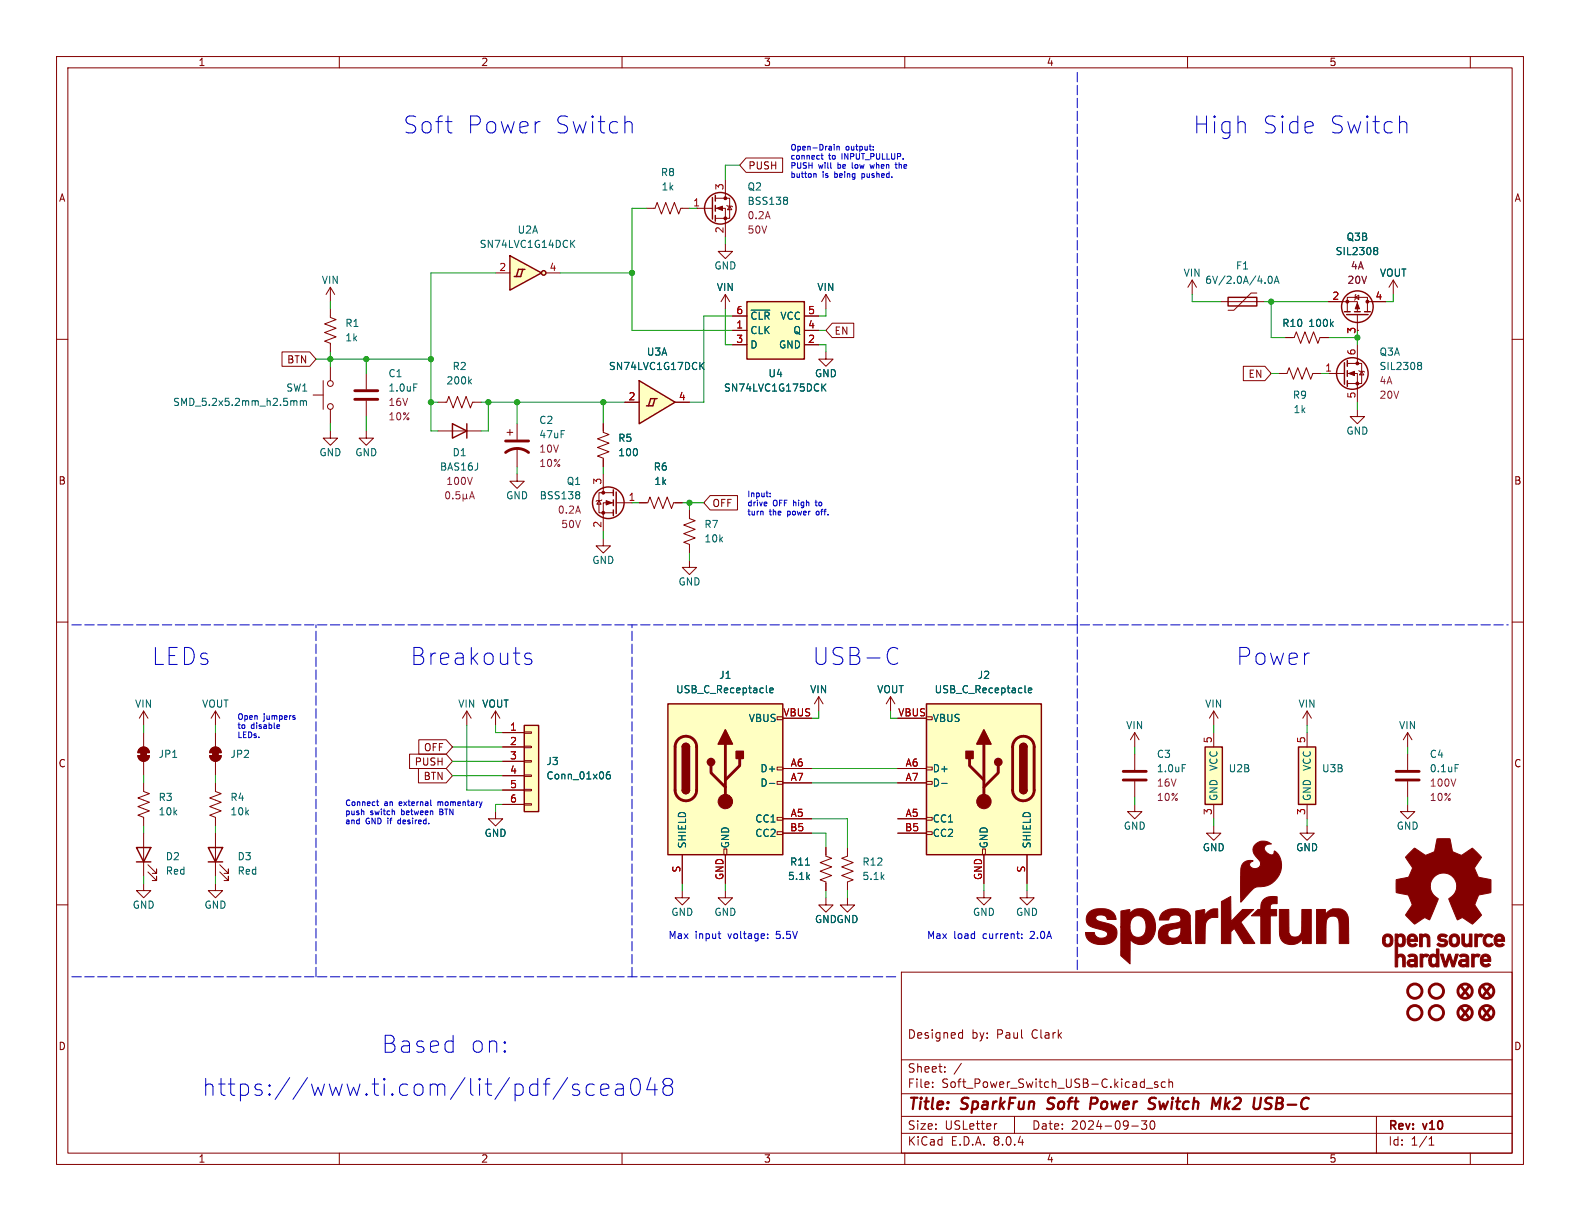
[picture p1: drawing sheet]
<svg xmlns="http://www.w3.org/2000/svg" width="279mm" height="216mm" viewBox="0 0 279 216" stroke-linecap="round" stroke-linejoin="round" font-family="sans-serif">
<g fill="none" stroke="#840000" stroke-width=".18">
<path d="M10 10h259.4v195.9h-259.4zM12 12h255.4v191.9h-255.4zM60 10v2M110 10v2M160 10v2M210 10v2M260 10v2M123.2 36.8h2.8M126.5 36.8h1.8v5.1M126.5 35.1h2.5v3.5h-2.5M128.3 31.8v3.3M128.5 36.3l.2 .1h.7l.1 .2"/>
<path d="M129 36.4l.4 .7h-.7zM10 60h2M267.4 60h2M64.8 66v2.8M64.8 70.9v2.8M77.5 71.1h1.5l.4-1 .7 2 .8-2 .8 2 .7-2 .8 2 .4-1h1.5M226.1 66h1.5l.4-1 .7 2.1 .8-2.1 .8 2.1 .7-2.1 .8 2.1 .4-1.1h1.5M234.9 66h2.8M238.3 66h1.7v5.1M238.3 64.3h2.5v3.5h-2.5M240 72.4v1.3h1.3l-1.3 1.2-1.2-1.2h1.2M240 61v3.3"/>
<path d="M240.3 65.5l.1 .2h.8l.1 .1M240.8 65.7l.4 .6h-.8zM113 88.9h1.6l.3-1 .8 2 .8-2 .7 2 .8-2 .7 2 .4-1h1.5M121.9 99.1v1.2h1.3l-1.3 1.3-1.3-1.3h1.3M121.9 90.2v1.5l1 .4-2 .7 2 .8-2 .8 2 .7-2 .8 1 .4v1.5M10 110h2M267.4 110h2M10 160h2M231.1 146.1v1.2h1.3l-1.3 1.3-1.2-1.3h1.2M267.4 160h2M159.4 171.9h108v32h-108zM159.4 197.4h108"/>
<path d="M159.4 193.4h108M159.4 187.4h108M164.9 192.1v.2M164.9 191.4v.1M167.1 189.4v.2M167.1 188.7v.1M169.8 182.6l.4 .1M170 188l-1.3 1.9M170.2 182.1v1.5M170.2 183.5l-.4 .1M176.3 198.7l-.3 .1M179.4 197.4v3"/>
<path d="M200.1 199.1h1.2M201.9 198.2h.9l-.5 .6 .4 .1v.6l-.2 .2h-.4l-.2-.2M202.7 192.4h1.2M203.6 198.3l.1-.1a.81 .81 0 0 1 .6 .6 .81 .81 0 0 1-.3 .8l-.1 .1a.81 .81 0 0 1-.6-.6 .81 .81 0 0 1 .3-.8zM204.7 191.4l-.3-.1-.3 .2 .1 .2 .5 .2v.3h-.6M206.1 191.4l-.5-.1-.2 .3v.4l.1 .2h.6M206.7 191.4l.2-.1 .4 .1 .1 .9M206.7 190.8v1.5M243.4 197.4v6.5M60 203.9v2M110 203.9v2M159.4 200.4h108"/>
<path d="M160 203.9v2M210 203.9v2M252.7 202.5h.9M252.7 201.4l.4-.4v1.5M260 203.9v2"/>
</g>
<path d="M185.1 196l.3 .1M185.4 194.3l-.1 .2 .1 .4M193.8 194.1h-.8l-.3 2M193.8 195.1l-.9 .1M203.7 194.1l.7 .1M203.9 195.2a.46 .46 0 0 1 .3 .4 .46 .46 0 0 1-.2 .4M215 195.5l.9-1.4-.3 2M216.8 194.1l-.2 2M217.5 194.8l-.9 .7M223.9 195l.6 .2a.49 .49 0 0 1 .3 .5 .49 .49 0 0 1-.4 .4h-.5M225 194.2a.85 .85 0 0 0-1.1 .1" fill="none" stroke="#840000" stroke-width=".4"/>
<g fill="none" stroke="#840000" stroke-width=".25">
<path d="M126 34.9v3.8M126.5 34.5v1.1M126.5 36.3v1M126.5 38.1v1M237.7 64.1v3.8M238.3 63.8v1M238.3 65.5v1M238.3 67.3v1"/>
<circle cx="127.4" cy="36.8" r="2.79"/>
<circle cx="239.1" cy="66" r="2.79"/>
</g>
<g fill="#840000" stroke="#840000" stroke-width=".18">
<path d="M126.7 36.8l1.1-.4v.8z"/>
<path d="M238.5 66l1-.3v.7z"/>
<circle cx="128.3" cy="38.6" r=".25"/>
<circle cx="128.3" cy="35.1" r=".25"/>
<circle cx="240" cy="67.8" r=".25"/>
<circle cx="240" cy="64.3" r=".25"/>
</g>
<path d="M139 34.9l.3 .2-.3 .3 .3 .3v.2l-.3 .2M73.2 67.9h.6M83 67.4l.4 .5M83.4 67l-.5 .5M250.9 64.1h.2l.3 .2-.3 .3M250.9 64.6h.2M251.1 64.6l.3 .3v.2l-.1 .2h-.4" fill="none" stroke="#006464" stroke-width=".18"/>
<g fill="none" stroke="#840000" stroke-width=".51">
<path d="M62.7 70.6h4.1M62.7 69.1h4.1"/>
<circle cx="250.2" cy="175.3" r="1.27"/>
<circle cx="254" cy="179.1" r="1.27"/>
<circle cx="254" cy="175.3" r="1.27"/>
</g>
<path d="M132.1 53.3h10.1v10.2h-10.1z" fill="#ffffc2"/>
<path d="M132.1 53.3h10.1v10.2h-10.1z" fill="none" stroke="#840000" stroke-width=".25"/>
<g fill="none" stroke="#840000" stroke-width=".18">
<path d="M58.4 54.6v1.5l1 .4-2 .8 2 .7-2 .8 2 .8-2 .7 1 .4v1.5M58.4 50.8l-.7 1.3M58.4 50.8v2.5M58.4 50.8l.8 1.3M128.3 52.1l-.8 1.2M128.3 52.1v2.5M128.3 52.1l.7 1.2M129.5 58.4h2.6M129.5 55.9h2.6M142.2 58.4h2.6M142.2 55.9h2.6M129.5 61h2.6"/>
<path d="M142.2 61h2.6M128.3 157.5v1.3h1.2l-1.2 1.2-1.3-1.2h1.3M146 149.9v1.5l1.1 .4-2.1 .7 2.1 .8-2.1 .8 2.1 .7-2.1 .8 1 .4v1.5M149.9 149.9v1.5l-1.1 .4 2.1 .7-2.1 .8 2.1 .8-2.1 .7 2.1 .8-1 .4v1.5M149.9 158.8v1.2h1.2l-1.2 1.3-1.3-1.3h1.3"/>
</g>
<path d="M132.8 54.8h3.3M145.5 68.4l.5 .8M146 67.9l-.7 .7M142.4 153h.8" fill="none" stroke="#006464" stroke-width=".18"/>
<circle cx="250.2" cy="179.1" r="1.27" fill="none" stroke="#840000" stroke-width=".51"/>
<g fill="#ffffc2">
<path d="M114.3 71.8h1.1z"/>
<path d="M115.1 70.5h1.1z"/>
<path d="M113 67.3l6.4 3.8-6.4 3.8z"/>
</g>
<g fill="none" stroke="#840000" stroke-width=".25">
<path d="M113 67.3l6.4 3.8-6.4 3.8zM115.8 70.5l-.4 1.3h-1.1M116.2 70.5h-1.1l-.4 1.3M108.5 86.6v1M108.5 88.4v1M108.5 90.2v1M109 87v3.8"/>
<circle cx="107.6" cy="88.9" r="2.79"/>
</g>
<path d="M110.5 71.1h2.5M119.4 71.1h2.5M105.9 88.5l.4 .7h-.8zM106.4 88.4l-.1 .1h-.8l-.1 .1M106.7 83.8v3.3M108.5 88.9h-1.8v5.1M108.5 87.1h-2.6v3.6h2.6M109 88.9h2.8" fill="none" stroke="#840000" stroke-width=".18"/>
<path d="M123.9 64.6l.6 .7M124.5 64.1l-.7 .7M102.3 86.9l.2 .3-.2 .3 .2 .1v.4l-.2 .2" fill="none" stroke="#006464" stroke-width=".18"/>
<g fill="#840000" stroke="#840000" stroke-width=".18">
<path d="M107.2 88.5l1 .4-1 .4z"/>
<circle cx="106.7" cy="90.7" r=".25"/>
<circle cx="106.7" cy="87.1" r=".25"/>
</g>
<g fill="#ffffc2">
<path d="M90.9 48.9h1.2z"/>
<path d="M91.7 47.6h1.1z"/>
<path d="M90.2 45.2l5.6 3.1-5.6 3z"/>
</g>
<circle cx="96.1" cy="48.3" r=".4" fill="#ffffc2" stroke="#ffffc2" stroke-width=".18"/>
<g fill="none" stroke="#840000" stroke-width=".25">
<path d="M90.2 45.2l5.6 3.1-5.6 3zM92.5 47.6l-.4 1.3h-1.2M92.8 47.6h-1.1l-.4 1.3M237.7 55.1h1.1M238.1 55.6h3.8M239.5 55.1h1M241.3 55.1h1"/>
<circle cx="96.1" cy="48.3" r=".4"/>
<circle cx="240" cy="54.2" r="2.79"/>
</g>
<g fill="none" stroke="#840000" stroke-width=".18">
<path d="M114.3 36.8h1.5l.4-1 .8 2 .7-2 .8 2 .8-2 .7 2 .4-1h1.5M87.6 48.3h2.6M96.5 48.3h2.6M128.3 43.2v1.3h1.2l-1.2 1.2-1.3-1.2h1.3M227.3 59.7h1.6l.3-1 .8 2 .8-2 .7 2 .8-2 .7 2 .4-1h1.5M234.9 53.3h5.1v1.8M238.3 55.1v-2.5h3.5v2.5M239.6 52.6l.7-.4v.8zM239.8 52.1l-.2 .1v.8l-.1 .1M240 55.6v2.8M241.8 53.3h3.3M106.7 74.9v1.6l1 .3-2 .8 2 .8-2 .7 2 .8-2 .7 1 .4v1.6"/>
<path d="M38.1 156.2v1.3h1.3l-1.3 1.3-1.3-1.3h1.3M120.6 157.5v1.3h1.3l-1.3 1.2-1.2-1.2h1.2M146 158.8v1.2h1.3l-1.3 1.3-1.2-1.3h1.2"/>
</g>
<path d="M101.1 43l.5 .8M101.6 42.5l-.7 .7M235.4 57.2l.4 .5M235.8 56.9l-.5 .5M243.1 43.8h.3l.2 .2-.2 .3M243.1 44.3h.3M243.4 44.3l.2 .2v.3l-.2 .2h-.3" fill="none" stroke="#006464" stroke-width=".18"/>
<g fill="#840000" stroke="#840000" stroke-width=".18">
<path d="M240 53.6l.4 1h-.8z"/>
<circle cx="238.3" cy="53.3" r=".25"/>
<circle cx="241.8" cy="53.3" r=".25"/>
</g>
<path d="M92.7 128.3h2.5v15.2h-2.5z" fill="#ffffc2"/>
<g fill="none" stroke="#840000" stroke-width=".18">
<path d="M146 52.1l-.7 1.2M146 52.1v2.5M146 52.1l.8 1.2M210.8 49.5l-.7 1.3M210.8 49.5v2.6M210.8 49.5l.8 1.3M215.9 53.3h7.6M222.2 51.8h-1l-3 3.1h-1M246.4 49.5l-.8 1.3M246.4 49.5v2.6M246.4 49.5l.7 1.3M55.4 69.9h1.7"/>
<path d="M57.1 67.3v5.1M58.4 76.2v1.3h1.3l-1.3 1.2-1.3-1.2h1.3M58.4 64.8v2.5M58.4 72.4v2.5M64.8 76.2v1.3h1.2l-1.2 1.2-1.3-1.2h1.3M77.5 76.2h7.6M89.7 76.5h1M90.2 75.9v1.1M91.4 74.9v2.8M91.4 79.2v3.4M146 62.2v1.3h1.3l-1.3 1.3-1.2-1.3h1.2M91.4 83.8v1.3h1.3l-1.3 1.3-1.2-1.3h1.2"/>
<path d="M106.7 95.3v1.2h1.2l-1.2 1.3-1.3-1.3h1.3M24.4 133.6h2a1.02 1.02 0 0 1-1 1 1.02 1.02 0 0 1-1-1zM24.7 132.4a1.02 1.02 0 0 1 1.1-.2 1.02 1.02 0 0 1 .6 .9h-2zM25.4 138.4v1.6l1 .3-2 .8 2 .8-2 .7 2 .8-2 .7 1 .4v1.6M25.4 125.7v2.6M25.4 129.5v2.6M25.4 134.6v2.6M25.4 125.7l-.8 1.3M25.4 125.7l.8 1.3M37.1 133.6h2a1.02 1.02 0 0 1-1 1 1.02 1.02 0 0 1-1-1zM37.4 132.4a1.02 1.02 0 0 1 1.1-.2 1.02 1.02 0 0 1 .6 .9h-2zM38.1 138.4v1.6l1 .3-2 .8 2 .8-2 .7 2 .8-2 .7 1 .4v1.6"/>
<path d="M38.1 125.7v2.6M38.1 129.5v2.6M38.1 134.6v2.6M38.1 125.7l-.8 1.3M38.1 125.7l.8 1.3M82.5 125.7l-.7 1.3M82.5 125.7v2.6M82.5 125.7l.8 1.3M87.6 125.7l-.7 1.3M87.6 125.7v2.6M87.6 125.7l.8 1.3M88.9 129.5h3.8"/>
<path d="M88.9 132.1h3.8M88.9 134.6h3.8M88.9 137.2h3.8M88.9 139.7h3.8M92.7 139.6h1.3v.2h-1.3zM92.7 137h1.3v.3h-1.3zM92.7 134.5h1.3v.2h-1.3zM92.7 132h1.3v.2h-1.3zM92.7 129.4h1.3v.3h-1.3zM144.8 123.2l-.8 1.3M144.8 123.2v2.5M144.8 123.2l.7 1.3"/>
<path d="M157.5 123.2l-.8 1.3M157.5 123.2v2.5M157.5 123.2l.7 1.3M200.7 133.4v2.7M200.7 138.2v2.8M248.9 129.5l-.7 1.3M248.9 129.5v2.6M248.9 133.4v2.7M248.9 138.2v2.8M248.9 129.5l.8 1.3M25.4 156.2v1.3h1.3l-1.3 1.3-1.3-1.3h1.3M25.4 147.3v7.6"/>
<path d="M26.2 154.2l1.5 1.5v-.8v.8h-.8M26.2 152.9l1.5 1.5v-.7v.7h-.8M38.1 147.3v7.6M38.9 154.2l1.5 1.5v-.8v.8h-.8M38.9 152.9l1.5 1.5v-.7v.7h-.8M87.6 143.5v1.3h1.3l-1.3 1.3-1.2-1.3h1.2M88.9 142.2h3.8M92.7 142.1h1.3v.3h-1.3zM200.7 142.2v1.3h1.2l-1.2 1.3-1.3-1.3h1.3M214.6 146.1v1.2h1.3l-1.3 1.3-1.2-1.3h1.2M248.9 142.2v1.3h1.3l-1.3 1.3-1.3-1.3h1.3"/>
<circle cx="58.4" cy="71.9" r=".51"/>
<circle cx="58.4" cy="67.8" r=".51"/>
</g>
<path d="M217.2 52.6h5v1.5h-5zM80 74.9l2.5 1.3-2.5 1.3zM82.5 74.9v2.6M92.7 128.3h2.5v15.2h-2.5zM24.1 149.9h2.6l-1.3 2.5zM24.1 152.4h2.6M36.8 149.9h2.6l-1.3 2.5zM36.8 152.4h2.6" fill="none" stroke="#840000" stroke-width=".25"/>
<path d="M224.4 49l.1-.2a.68 .68 0 0 1 .5 .7 .68 .68 0 0 1-.5 .6l-.1-.1-.2-.4zM225.3 50.1l.5-1.3 .4 1.3M225.5 49.7h.6M52 70.9h.4l.1 .8M53.1 71l.4-.1 .2 .1M53.1 70.9v.8M53.7 71l.1-.1h.3l.1 .8M53.7 71v.7M107.8 136.5h-.3a.86 .86 0 0 0 0 1.2l.4-.1v-.4l-.2-.2h-.4l-.1 .2M209.1 135.2h.6M257.3 135.2h.6" fill="none" stroke="#006464" stroke-width=".18"/>
<path d="M89.4 78h4.1M89.4 80a3.3 3.3 0 0 1 4.1 0M198.6 137.9h4.1M198.6 136.4h4.1M246.9 137.9h4.1M246.9 136.4h4.1" fill="none" stroke="#840000" stroke-width=".51"/>
<path d="M79 87l.1-.1a.68 .68 0 0 1 .4 .7 .68 .68 0 0 1-.4 .6 .84 .84 0 0 1-.1-1.2zM80.1 88.1v.1M81.3 86.9h-.6l-.1 .6 .2-.1 .4 .1 .1 .2v.4l-.2 .1-.5-.1M81.9 88l.2 .2h.2l.2-.2M81.9 87.4v1.2M82.5 88l.2 .2M82.5 87.4v.6M83 88.2l.5-1.3 .4 1.3M83.2 87.8h.6" fill="none" stroke="#840084" stroke-width=".18"/>
<g fill="#840000" stroke="#840000" stroke-width=".18">
<path d="M24.9 132.8h1v1.1h-1z"/>
<path d="M24.4 133.6h2a1.02 1.02 0 0 1-1 1 1.02 1.02 0 0 1-1-1z"/>
<path d="M24.7 132.4a1.02 1.02 0 0 1 1.1-.2 1.02 1.02 0 0 1 .6 .9h-2z"/>
<path d="M37.6 132.8h1v1.1h-1z"/>
<path d="M37.1 133.6h2a1.02 1.02 0 0 1-1 1 1.02 1.02 0 0 1-1-1z"/>
<path d="M37.4 132.4a1.02 1.02 0 0 1 1.1-.2 1.02 1.02 0 0 1 .6 .9h-2z"/>
<path d="M260.8 165.2h.4v.2l.5-.3 .4 .1 .2 .1-.1 .2a.27 .27 0 0 1-.5 .1l-.4 .2-.1 1.6h-.4z"/>
<path d="M260.2 168.7h.5v.3a.69 .69 0 0 1 1-.1 .66 .66 0 0 1-.8 .3l-.2 .4v1.4h-.5z"/>
<path d="M251.1 168.7h.5v.2a.78 .78 0 0 1 1.1 0l-.4 .4a.53 .53 0 0 0-.6 0 .53 .53 0 0 0-.1 .7v1h-.5z"/>
<path d="M258.5 165.2h.5v.9a.52 .52 0 0 0 .1 .7 .52 .52 0 0 0 .7 0v-1.6h.5v2.2h-.5v-.2l-.3 .2a.79 .79 0 0 1-1-.5z"/>
<path d="M251 165.2h.5v.2a.84 .84 0 0 1 1-.1 .84 .84 0 0 1 .4 1v1.1h-.5v-1.1a.48 .48 0 0 0-.4-.7 .48 .48 0 0 0-.5 .7v1.1h-.5z"/>
<path d="M262.1 168.9a.98 .98 0 0 1 1.2 0 .98 .98 0 0 1 .3 1.1h-1.4a.58 .58 0 0 0 .4 .6 .58 .58 0 0 0 .7-.2l.3 .2a1.05 1.05 0 0 1-1.3 .3 1.05 1.05 0 0 1-.5-1.3h1.4a.47 .47 0 0 0-.5-.5 .47 .47 0 0 0-.5 .5h-.4z"/>
<path d="M249.1 165.4a.92 .92 0 0 1 1-.2 .92 .92 0 0 1 .6 .9v.4h-1.4a.65 .65 0 0 0 .4 .5 .65 .65 0 0 0 .7-.2l.2 .3a1.05 1.05 0 0 1-1.3 .2 1.05 1.05 0 0 1-.5-1.2h1.4a.47 .47 0 0 0-.5-.5 .47 .47 0 0 0-.4 .5h-.5z"/>
<path d="M254 167.8h.5v3.2h-.5v-.2a.84 .84 0 0 1-1 0 .84 .84 0 0 1-.3-1h.4a.48 .48 0 0 0 .5 .7 .48 .48 0 0 0 .4-.7 .48 .48 0 0 0-.4-.7 .48 .48 0 0 0-.5 .7h-.4a.83 .83 0 0 1 .3-1 .83 .83 0 0 1 1 .1z"/>
<path d="M256.6 165.3a.98 .98 0 0 1 1.2 0 .98 .98 0 0 1 .3 1.2 .92 .92 0 0 1-.9 .9 .92 .92 0 0 1-.9-1h.4a.49 .49 0 0 0 .6 .6 .49 .49 0 0 0 .4-.7 .49 .49 0 0 0-.5-.7 .49 .49 0 0 0-.5 .6v.2h-.4v-.7z"/>
<path d="M262.6 165.4a1.05 1.05 0 0 1 1.5 .1l-.3 .3a.63 .63 0 0 0-.9-.1 .63 .63 0 0 0-.1 .9 .57 .57 0 0 0 1 .1l.2 .3a1.04 1.04 0 0 1-1.3 .2 1.04 1.04 0 0 1-.4-1.3z"/>
<path d="M264.6 165.3a.99 .99 0 0 1 1.1 0 .99 .99 0 0 1 .4 1.2h-1.4a.64 .64 0 0 0 1 .3l.1 .1a.27 .27 0 0 1 .1 .3 .27 .27 0 0 1-.3 .2 1.03 1.03 0 0 1-1.1-.2 1.03 1.03 0 0 1-.3-1.1h1.4a.47 .47 0 0 0-.5-.5 .47 .47 0 0 0-.4 .5h-.5z"/>
<path d="M244.7 165.4a.97 .97 0 0 1 1.2-.1 .97 .97 0 0 1 .4 1.1 .94 .94 0 0 1-1 1 .94 .94 0 0 1-.8-1.1h.4a.5 .5 0 0 0 .5 .7 .5 .5 0 0 0 .5-.7 .49 .49 0 0 0-.5-.7 .49 .49 0 0 0-.5 .7h-.4v-.5z"/>
<path d="M254.4 165.3l.3-.1h.6l.7 .2-.3 .4-.2-.1a.52 .52 0 0 0-.8 .1l.1 .2a1.01 1.01 0 0 1 1.2 .7 1.03 1.03 0 0 1-1.6 .5l-.3-.2 .3-.3a.69 .69 0 0 0 1.1 0l-.3-.2a.73 .73 0 0 1-.8-.3 .73 .73 0 0 1 0-.9z"/>
<path d="M258.1 169a.97 .97 0 0 1 1.2-.3 .97 .97 0 0 1 .4 1.3v1h-.4v-.2a.81 .81 0 0 1-1.4-.5h.5a.48 .48 0 0 0 .5 .3 .48 .48 0 0 0 .4-.6h-.7l-.2 .3h-.5a.78 .78 0 0 1 1-.7h.4a.48 .48 0 0 0-.3-.5 .48 .48 0 0 0-.6 .2z"/>
<path d="M249 169a.99 .99 0 0 1 1.2-.2 .99 .99 0 0 1 .4 1.2v1h-.4v-.2l-.3 .2a.78 .78 0 0 1-1.1-.8h.5a.47 .47 0 0 0 .5 .3 .47 .47 0 0 0 .4-.5 .76 .76 0 0 0-.9 .2h-.5a.77 .77 0 0 1 1-.6h.4a.48 .48 0 0 0-.3-.5 .48 .48 0 0 0-.6 .2z"/>
<path d="M254.7 168.7h.5l.4 1.5 .4-1a.37 .37 0 0 1 .1-.4 .37 .37 0 0 1 .4-.1l.5 1.5 .4-1.5h.5l-.7 2.3h-.4l-.5-1.6-.3 1.1a.39 .39 0 0 1-.2 .4 .39 .39 0 0 1-.4 .1z"/>
<path d="M246.7 165.2h.5v.2a.81 .81 0 0 1 .9-.2 .81 .81 0 0 1 .4 1v.1a.82 .82 0 0 1-.3 1 .82 .82 0 0 1-1-.1v1.7a.81 .81 0 0 1 1-.1 .81 .81 0 0 1 .3 1v1.2h-.4l-.1-1.2a.47 .47 0 0 0-.4-.7 .47 .47 0 0 0-.4 .7v1.2h-.5v-4.7h.5a.47 .47 0 0 0 .3 .7 .47 .47 0 0 0 .5-.6 .49 .49 0 0 0-.1-.7 .49 .49 0 0 0-.7 .1v.5h-.5z"/>
<path d="M249.7 150.4l.5-.4 1.5 1a.58 .58 0 0 0 .9 0l.7-.3a.61 .61 0 0 0 .5-.8l.3-1.6h2.2h.1l.4 1.8a.58 .58 0 0 0 .6 .7l.7 .3a.58 .58 0 0 0 .9-.2l1.4-.9 1.6 1.6-1.2 1.9 .6 1.6 2.3 .5v1.8a.36 .36 0 0 1-.1 .4 .36 .36 0 0 1-.4 .1l-1.7 .4-.5 1.2a.62 .62 0 0 0 .1 1l.9 1.3-1.6 1.6-1.6-1a.52 .52 0 0 0-.8 .1l-.2 .1a.35 .35 0 0 1-.3-.4l-1.3-3.3a2.36 2.36 0 0 0 1.3-3 2.36 2.36 0 0 0-3-1.4 2.36 2.36 0 0 0-1.4 3l.3 .7 .6 .5a.38 .38 0 0 1 .3 .2 .38 .38 0 0 1-.1 .5l-1.4 3.2-.9-.3-1.7 1.1-1.5-1.4a.3 .3 0 0 1-.2-.3 .3 .3 0 0 1 .3-.3l.9-1.4-.5-1.3a.6 .6 0 0 0-.7-.6l-1.6-.3v-2.2l2.1-.5 .6-1.2a.48 .48 0 0 0 0-.7l-1.1-1.6z"/>
<path d="M223.4 159.1a2.63 2.63 0 0 1 2.4-.5v1.2h-.4a.61 .61 0 0 0-.6 .1 .61 .61 0 0 0-.2 .6v.3h1.1v1.1h-1.1v4.9h-1.6v-4.9h-1.7l1.1-1.1h.5l.1-1.1z"/>
<path d="M216 159.4l1.6-.9 .1 4.4 2-2.1h2l-2.3 2.2 2.5 3.8h-2l-1.6-2.6-.6 .6v2h-1.7z"/>
<path d="M211.5 161.1l1.5-.3v1.1a2.13 2.13 0 0 1 2.3-1.2l.1 1.5h-.6a1.6 1.6 0 0 0-1.7 2v2.6h-1.7z"/>
<path d="M226.2 160.8h1.7v4.1a1.18 1.18 0 0 0 1.5 .8 1.18 1.18 0 0 0 .8-1.5v-3.4h1.7v6h-1.6v-.8a2.34 2.34 0 0 1-3.7 .2l-.3-1z"/>
<path d="M232.8 160.8h1.6v.9a2.42 2.42 0 0 1 2.6-1 2.32 2.32 0 0 1 1.5 2.7v3.4h-1.7v-3.1a1.42 1.42 0 0 0-.7-1.7 1.22 1.22 0 0 0-1.6 1.4v3.4h-1.7z"/>
<path d="M198.2 161.1l1.5-.3 .1 .8a2.5 2.5 0 0 1 2.6-.8 2.5 2.5 0 0 1 1.8 2 3.1 3.1 0 0 1-2.3 4.2 2.38 2.38 0 0 1-2-.9l-.1 4.3-1.6-1.4v-5.1h1.6a1.53 1.53 0 0 0 1.9 1.8 2.11 2.11 0 0 0 .8-2.7 1.39 1.39 0 0 0-1.6-1.1 1.39 1.39 0 0 0-1.1 1.7v.3h-1.6z"/>
<path d="M192.4 161.5a3.7 3.7 0 0 1 4.4-.2l.5 .7 .1 .6h-1.6a1.16 1.16 0 0 0-1.7-.7 .55 .55 0 0 0-.3 .6 .55 .55 0 0 0 .6 .4l.9 .2a2.36 2.36 0 0 1 2.2 1.5 2.05 2.05 0 0 1-2.2 2.4 3.4 3.4 0 0 1-3.1-1.1l-.2-1h1.5a1.25 1.25 0 0 0 1.1 1 1.25 1.25 0 0 0 1.3-.7 .74 .74 0 0 0-.8-.7l-.5-.1a3.1 3.1 0 0 1-2.4-1.2l-.1-1z"/>
<path d="M205.6 161.3a4.1 4.1 0 0 1 4.4-.1l.5 .7 .1 4.1 .1 .8h-1.7l-.1-.5a2.79 2.79 0 0 1-3.8-.1l-.2-.5-.1-.6h1.7a.98 .98 0 0 0 1.5 .7 1.57 1.57 0 0 0 .8-1.8l-.6 .1a1.89 1.89 0 0 0-1.6 .7l-.1 .3h-1.7a1.79 1.79 0 0 1 2-1.7l.5-.1a1.43 1.43 0 0 0 1.5-.6 .79 .79 0 0 0-1-.9 .96 .96 0 0 0-1.1 .9h-1.7l.2-.8z"/>
<path d="M222 149.3a2.13 2.13 0 0 1 2.8-.1 .91 .91 0 0 0-1.2 1 1.28 1.28 0 0 0 1.6 .8l.1-.5a.78 .78 0 0 1 .7 .6 3.9 3.9 0 0 1-.1 4 3.9 3.9 0 0 1-3.7 1.7 8.1 8.1 0 0 0-2.5 2.4l-.3 .3v-4.2a4.1 4.1 0 0 1 .5-2.7 1.84 1.84 0 0 1 1.7-.4 .68 .68 0 0 0-.6 .8 .68 .68 0 0 0 .7 .6 .93 .93 0 0 0 1.1-.5 .93 .93 0 0 0-.3-1.2 1.79 1.79 0 0 1-.5-2.6z"/>
</g>
<path d="M229.6 132.1h3.1v10.1h-3.1z" fill="#ffffc2"/>
<path d="M229.6 132.1h3.1v10.1h-3.1z" fill="none" stroke="#840000" stroke-width=".25"/>
<path d="M231.1 125.7v2.6M231.1 129.5v2.6M231.1 125.7l-.7 1.3M231.1 125.7l.8 1.3M174 157.5v1.3h1.3l-1.3 1.2-1.3-1.2h1.3M181.6 157.5v1.3h1.3l-1.3 1.2-1.3-1.2h1.3M231.1 142.2v2.6" fill="none" stroke="#840000" stroke-width=".18"/>
<path d="M213.1 132.1h3.1v10.1h-3.1z" fill="#ffffc2"/>
<path d="M213.1 132.1h3.1v10.1h-3.1z" fill="none" stroke="#840000" stroke-width=".25"/>
<path d="M214.6 129.5v2.6M214.6 142.2v2.6" fill="none" stroke="#840000" stroke-width=".18"/>
<path d="M118.1 124.5h20.3v26.6h-20.3z" fill="#ffffc2"/>
<g fill="none" stroke="#840000" stroke-width=".18">
<path d="M137.4 138.2h1v.5h-1zM137.4 135.6h1v.5h-1zM137.4 126.7h1v.6h-1zM138.4 135.9h5.1M138.4 138.4h5.1M138.4 127h5.1M200.7 129.5l-.8 1.3M200.7 129.5v2.6M200.7 129.5l.7 1.3M214.6 125.7l-.7 1.3M214.6 125.7v2.6M214.6 125.7l.8 1.3"/>
<path d="M120.6 151.1v5.1M128 150.1h.5v1h-.5zM128.3 151.1v5.1M137.4 147.1h1v.5h-1zM137.4 144.5h1v.5h-1zM138.4 144.8h5.1M138.4 147.3h5.1"/>
</g>
<path d="M118.1 124.5h20.3v26.6h-20.3zM120.6 139.7a.64 .64 0 0 0 .7 .6 .64 .64 0 0 0 .6-.6M120.6 132.1a.64 .64 0 0 1 .7-.7 .64 .64 0 0 1 .6 .7" fill="none" stroke="#840000" stroke-width=".25"/>
<path d="M119.9 130.7a1.9 1.9 0 0 1 2.1-.4 1.9 1.9 0 0 1 1.2 1.8v7.6a1.91 1.91 0 0 1-1.9 1.9 1.91 1.91 0 0 1-1.9-1.9v-7.8l.2-.6zM125.7 135.4v1.3l2.6 2.5M128.3 131.6v10.1M130.8 134.1v1.3l-2.5 2.5" fill="none" stroke="#840000" stroke-width=".51"/>
<g fill="#840000" stroke="#840000" stroke-width=".25">
<path d="M120.6 139.7h1.3a.64 .64 0 0 1-.6 .6 .64 .64 0 0 1-.7-.6z"/>
<path d="M120.6 132.1h1.3v7.6h-1.3z"/>
<path d="M120.8 131.6a.64 .64 0 0 1 .7-.1 .64 .64 0 0 1 .4 .6h-1.3z"/>
<path d="M128.3 129l1.2 2.6h-2.5z"/>
<path d="M130.2 132.8h1.2v1.3h-1.2z"/>
<circle cx="125.7" cy="134.7" r=".63"/>
</g>
<circle cx="128.3" cy="141.7" r="1.27" fill="#840000" stroke="#840000" stroke-width=".18"/>
<path d="M136 138.5h1M136.1 122.1l.6-.1v-.3h-.4l-.2 .1 .1 .6h.5" fill="none" stroke="#006464" stroke-width=".18"/>
<path d="M163.8 124.5h20.3v26.6h-20.3z" fill="#ffffc2"/>
<g fill="none" stroke="#840000" stroke-width=".18">
<path d="M131.9 27.9h6.5v2.6h-6.5l-1.1-1.3zM129.5 58.4h2.6M129.5 55.9h2.6M142.2 58.4h2.6M142.2 55.9h2.6M147.2 57.1h3.8v2.6h-3.8l-1.2-1.3zM227.3 59.7h1.3M233.7 59.7h1.2M234.9 53.3h2.6M242.6 53.3h2.5M49.9 62.2h4.9l1.1 1.3-1.1 1.3h-4.9zM106.7 74.9v1.3"/>
<path d="M110.5 71.1h2.5M119.4 71.1h2.5M129.5 61h2.6M142.2 61h2.6M219.9 64.8h3.8l1.1 1.2-1.1 1.3h-3.8zM106.7 81.3v1.3M113 88.9h1.3M119.4 88.9h1.2M125.6 87.6h4.8v2.6h-4.8l-1.1-1.3zM72.4 133.3h6.5l1.1 1.3-1.1 1.3h-6.5zM74 135.9h4.9l1.1 1.3-1.1 1.2h-4.9zM74.1 130.8h4.8l1.1 1.3-1.1 1.3h-4.8z"/>
<path d="M88.9 129.5h3.8M88.9 132.1h3.8M88.9 134.6h3.8M88.9 137.2h3.8M88.9 139.7h3.8M138.4 135.9h5.1M138.4 138.4h5.1M138.4 127h5.1M158.7 135.9h5.1M158.7 138.4h5.1M158.7 127h5.1M163.8 138.2h1v.5h-1z"/>
<path d="M163.8 135.6h1v.5h-1zM163.8 126.7h1v.6h-1zM88.9 142.2h3.8M120.6 151.1v5.1M128.3 151.1v5.1M138.4 144.8h5.1M138.4 147.3h5.1M146 149.9v1.2M146 156.2v1.3M158.7 144.8h5.1M158.7 147.3h5.1M163.8 147.1h1v.5h-1z"/>
<path d="M163.8 144.5h1v.5h-1zM173.7 150.1h.5v1h-.5zM174 151.1v5.1M181.6 151.1v5.1"/>
</g>
<path d="M163.8 124.5h20.3v26.6h-20.3zM180.3 139.7a.64 .64 0 0 0 .7 .6 .64 .64 0 0 0 .6-.6M180.3 132.1a.64 .64 0 0 1 .7-.7 .64 .64 0 0 1 .6 .7" fill="none" stroke="#840000" stroke-width=".25"/>
<path d="M171.4 134.1v1.3l2.6 2.5M174 131.6v10.1M176.5 135.4v1.3l-2.5 2.5M179.6 130.7a1.9 1.9 0 0 1 2.1-.4 1.9 1.9 0 0 1 1.2 1.8v7.6a1.91 1.91 0 0 1-1.9 1.9 1.91 1.91 0 0 1-1.9-1.9v-7.8l.1-.6z" fill="none" stroke="#840000" stroke-width=".51"/>
<g fill="#840000" stroke="#840000" stroke-width=".25">
<path d="M180.3 139.7h1.3a.64 .64 0 0 1-.6 .6 .64 .64 0 0 1-.7-.6z"/>
<path d="M180.3 132.1h1.3v7.6h-1.3z"/>
<path d="M180.5 131.6a.64 .64 0 0 1 .7-.1 .64 .64 0 0 1 .4 .6h-1.3z"/>
<path d="M174 129l1.3 2.6h-2.6z"/>
<path d="M170.8 132.8h1.3v1.3h-1.3z"/>
<circle cx="176.5" cy="134.7" r=".63"/>
</g>
<circle cx="174" cy="141.7" r="1.27" fill="#840000" stroke="#840000" stroke-width=".18"/>
<g fill="none" stroke="#006464" stroke-width=".18">
<path d="M132.8 54.8h3.3M235.4 57.2l.4 .5M235.8 56.9l-.5 .5M243.1 43.8h.3l.2 .2-.2 .3M243.1 44.3h.3M243.4 44.3l.2 .2v.3l-.2 .2h-.3M123.9 64.6l.6 .7M124.5 64.1l-.7 .7M145.5 68.4l.5 .8M146 67.9l-.7 .7M107.8 136.5h-.3a.86 .86 0 0 0 0 1.2l.4-.1v-.4l-.2-.2h-.4l-.1 .2M136 138.5h1"/>
<path d="M136.1 122.1l.6-.1v-.3h-.4l-.2 .1 .1 .6h.5M166.5 138.5h1M181.9 122.1l.6-.1-.1-.3h-.4l-.1 .1v.6h.5M142.4 153h.8"/>
</g>
<g fill="none" stroke="#0000c2" stroke-width=".18">
<path d="M78.8 21.5h1.1M79.6 23.5h.3M110.9 21.5l.7 .1 .2 .3v1.6M143.9 30.8h.4v.6M145.2 27.5h.4M145.3 27.1v.9l.3 .1M147.5 25.5v.1M147.5 25.9v.6M148 25.9v.6M148 26l.4-.1v.6M150.7 28.8l.1 .9M152.4 30.7v1"/>
<path d="M152.4 31.3l.1 .1M152.5 30.7l-.1 .1M153.8 29.1l.2 .7 .2-.5M154.4 26.4v.1M154.4 25.9v.1M158.3 29.1h.4M158.4 28.8v.8l.3 .2M247.9 21.5l.7 .1 .2 .3v1.6M134.8 90.4l.1 .1v.6M135.5 88.8l.1 .2-.5 .1M135.6 89.4h-.1M136.2 87.7v.1"/>
<path d="M136.2 87.2v.1M144.1 88.8h.4M144.4 90.5v.5M93.9 115.6l-.7-.1-.3 .1-.1 .3 .1 .4 1 .3 .2 .3-.2 .4-.3 .2h-.5l-.3-.2M157.5 114.6a1.05 1.05 0 0 1 1.3 .2M158.8 117.2a1.05 1.05 0 0 1-1.3 .1M49.1 128.2h.3v.2l-.4 .1M49.4 128.8h-.3M51.9 126.9h.3v.2l-.3 .1M51.9 126.5l.3 .1M66.6 141.8h.4M66.7 141.4v.9l.3 .1"/>
<path d="M69.7 143.4l.1 .7M70.4 145.1v.5M76.2 142.3l.1 .1M77.4 141.8v.6M77.5 141.8l-.1 .1M77.8 143.1v1h.4M77.8 143.5h.3M127 165.1h.5M127.2 165.9l.3 .1M135.7 165.8v.2M135.7 165.2v.1M180.7 165.8v.2"/>
<path d="M180.7 165.2v.1M100.4 190.5l-2.6 3.9M102.4 191.8l-.7-.1-.3 .1-.2 .3 .2 .4 1 .3 .1 .3-.1 .4-.3 .2h-.6l-.3-.2M105.1 191.8l-.3-.1h-.6l-.3 .1-.2 .5v.8l.2 .4 .3 .2h.6l.3-.2M106.2 192.7l1.5-.3-.2-.6-.3-.1h-.5l-.3 .1-.2 .3v1.2l.2 .2 .3 .2h.5l.3-.2M108.9 191.8l.3-.1h.6l.3 .1 .1 .3v1.6M110.2 192.4l-.3 .1h-.7a.59 .59 0 0 0-.4 .6 .59 .59 0 0 0 .4 .6h.7l.3-.2M111.9 190.8a.71 .71 0 0 1 1.2 .5 1.76 1.76 0 0 1-.6 2.4 .77 .77 0 0 1-.8-.6 2.34 2.34 0 0 1 .2-2.3zM115.1 190.5l-.7 2.2h1.8M115.8 191.7v2M117.8 192l-.4 .3-.2 .2v.6l.2 .3 .4 .3h.6l.3-.2 .2-.4v-.6l-.2-.4-.3-.1M117.8 192a.65 .65 0 0 1-.6-.7 .65 .65 0 0 1 .6-.6h.6a.65 .65 0 0 1 .6 .6 .65 .65 0 0 1-.6 .7"/>
<path d="M117.8 192h.6"/>
</g>
<path d="M12.7 110.5h254M190.5 110.5v-97.8M12.7 172.7h146M55.9 172.7v-62.2M111.8 172.7v-62.2M190.5 171.5v-61" fill="none" stroke="#0000c2" stroke-width=".18" stroke-dasharray="1.7 .6"/>
<g fill="none" stroke="#009600" stroke-width=".18">
<path d="M114.3 36.8h-2.5v21.6h17.7M121.9 36.8h1.3M130.8 29.2h-2.5v2.6M58.4 53.3v1.3M87.6 48.3h-11.4v27.9h1.3M99.1 48.3h12.7M128.3 41.9v1.3M128.3 54.6v6.4h1.2M129.5 55.9h-5v15.2h-2.6M144.8 58.4h1.2M146 54.6v1.3h-1.2M210.8 52.1v1.2h5.1"/>
<path d="M223.5 53.3h11.4M224.8 53.3v6.4h2.5M234.9 59.7h5.1M240 58.4v2.6M246.4 52.1v1.2h-1.3M55.9 63.5h20.3M58.4 62.2v2.6M58.4 74.9v1.3M64.8 63.5v2.5M64.8 73.7v2.5M76.2 71.1h1.3M85.1 71.1h25.4"/>
<path d="M86.4 71.1v5.1h-1.3M91.4 71.1v3.8M106.7 71.1v3.8M144.8 61h1.2v1.2M224.8 66h1.3M233.7 66h1.2M240 71.1v1.3M91.4 82.6v1.2M106.7 82.6v1.2M106.7 94v1.3M111.8 88.9h1.2M120.6 88.9h3.9"/>
<path d="M121.9 88.9v1.3M121.9 97.8v1.3M25.4 128.3v1.2M25.4 137.2v1.2M38.1 128.3v1.2M38.1 137.2v1.2M80 134.6h8.9M80 132.1h8.9M80 137.2h8.9M82.5 128.3v11.4h6.4M87.6 128.3v1.2h1.3M143.5 135.9h15.2"/>
<path d="M143.5 138.4h15.2M144.8 125.7v1.3h-1.3M157.5 125.7v1.3h1.2M200.7 132.1v1.3M214.6 128.3v1.2M231.1 128.3v1.2M248.9 132.1v1.3M25.4 146.1v1.2M25.4 154.9v1.3M38.1 146.1v1.2M38.1 154.9v1.3M88.9 142.2h-1.3v1.3"/>
<path d="M120.6 156.2v1.3M128.3 156.2v1.3M143.5 147.3h2.5v2.6M143.5 144.8h6.4v5.1M146 157.5v1.3M149.9 157.5v1.3M174 156.2v1.3M181.6 156.2v1.3M200.7 141v1.2M214.6 144.8v1.3M231.1 144.8v1.3M248.9 141v1.2"/>
</g>
<g fill="#009600" stroke="#009600" stroke-width=".18">
<circle cx="58.4" cy="63.5" r=".46"/>
<circle cx="86.4" cy="71.1" r=".46"/>
<circle cx="64.8" cy="63.5" r=".46"/>
<circle cx="76.2" cy="63.5" r=".46"/>
<circle cx="106.7" cy="71.1" r=".46"/>
<circle cx="111.8" cy="48.3" r=".46"/>
<circle cx="240" cy="59.7" r=".46"/>
<circle cx="224.8" cy="53.3" r=".46"/>
<circle cx="121.9" cy="88.9" r=".46"/>
<circle cx="76.2" cy="71.1" r=".46"/>
<circle cx="91.4" cy="71.1" r=".46"/>
</g>
<g font-size="4.2" fill="#0000c2">
<text x="71.1" y="23.9">Soft</text>
<text x="82.3" y="23.9">Power</text>
<text x="97.7" y="23.9">Switch</text>
<text x="210.8" y="23.9">High</text>
<text x="223" y="23.9">Side</text>
<text x="234.7" y="23.9">Switch</text>
<text x="26.7" y="117.9">LEDs</text>
<text x="72.4" y="117.9">Breakouts</text>
<text x="143.5" y="117.9">USB-C</text>
<text x="218.4" y="117.9">Power</text>
<text x="67.3" y="186.4">Based</text>
<text x="82.9" y="186.4">on:</text>
<text x="35.6" y="194.1">https://www.ti.com/lit/pdf/scea048</text>
</g>
<g font-size="3.5" fill="#840000">
<text x="257.6" y="177">x x</text>
<text x="257.6" y="180.8">x x</text>
</g>
<g font-size="2.8" fill="#840000">
<text x="160.4" y="196.8">Title:</text>
<text x="170.1" y="196.8">SparkFun</text>
<text x="186.1" y="196.8">Soft</text>
<text x="194.4" y="196.8">Power</text>
<text x="205.6" y="196.8">Switch</text>
<text x="217.5" y="196.8">Mk2</text>
<text x="225.7" y="196.8">USB-C</text>
</g>
<g font-size="2.1" fill="#840000">
<text x="160.4" y="183.9">Designed</text>
<text x="171.8" y="183.9">by:</text>
<text x="176.3" y="183.9">Paul</text>
<text x="182.6" y="183.9">Clark</text>
<text x="160.4" y="189.9">Sheet:</text>
<text x="160.4" y="192.6">File:</text>
<text x="166.5" y="192.6">Soft_Power_Switch_USB-C.kicad_sch</text>
<text x="160.4" y="202.8">KiCad</text>
<text x="160.4" y="200">Size:</text>
<text x="167.1" y="200">USLetter</text>
<text x="168.1" y="202.8">E.D.A.</text>
<text x="175.7" y="202.8">8.0.4</text>
<text x="182.4" y="200">Date:</text>
<text x="189.4" y="200">2024-09-30</text>
<text x="245.4" y="200.2">Rev:</text>
<text x="245.4" y="202.8">Id:</text>
<text x="249.5" y="202.8">1/1</text>
<text x="251.8" y="200.2">v10</text>
</g>
<g font-size="1.8" fill="#840000">
<text x="35" y="11.9">1</text>
<text x="85" y="11.9">2</text>
<text x="135" y="11.9">3</text>
<text x="185" y="11.9">4</text>
<text x="235" y="11.9">5</text>
<text x="10.3" y="35.9">A</text>
<text x="132.2" y="30.2">PUSH</text>
<text x="267.7" y="35.9">A</text>
<text x="147.5" y="59.4">EN</text>
<text x="50.7" y="64.5">BTN</text>
<text x="220.7" y="67">EN</text>
<text x="10.3" y="85.9">B</text>
<text x="125.9" y="89.9">OFF</text>
<text x="267.7" y="85.9">B</text>
<text x="10.3" y="135.9">C</text>
<text x="73.2" y="135.6">PUSH</text>
<text x="74.9" y="133">OFF</text>
<text x="267.7" y="135.9">C</text>
<text x="74.8" y="138.1">BTN</text>
<text x="10.3" y="185.9">D</text>
<text x="267.7" y="185.9">D</text>
<text x="35" y="205.8">1</text>
<text x="85" y="205.8">2</text>
<text x="135" y="205.8">3</text>
<text x="185" y="205.8">4</text>
<text x="235" y="205.8">5</text>
</g>
<g font-size="1.8" fill="#006464">
<text x="116.8" y="31.3">R8</text>
<text x="116.9" y="33.9">1k</text>
<text x="132.1" y="33.9">Q2</text>
<text x="91.4" y="41.5">U2A</text>
<text x="132.1" y="36.4">BSS138</text>
<text x="84.7" y="44">SN74LVC1G14DCK</text>
<text x="126.2" y="47.9">GND</text>
<text x="218.5" y="47.9">F1</text>
<text x="236.1" y="45.3">SIL2308</text>
<text x="238" y="42.8">Q3B</text>
<text x="56.8" y="50.4">VIN</text>
<text x="126.7" y="51.7">VIN</text>
<text x="144.4" y="51.7">VIN</text>
<text x="209.2" y="49.1">VIN</text>
<text x="213" y="50.4">6V/2.0A/4.0A</text>
<text x="243.9" y="49.1">VOUT</text>
<text x="61" y="58">R1</text>
<text x="132.6" y="59.3">CLK</text>
<text x="132.6" y="56.7">~{CLR}VCC</text>
<text x="140.2" y="59.3">Q</text>
<text x="226.7" y="58">R10</text>
<text x="231.2" y="58">100k</text>
<text x="61" y="60.6">1k</text>
<text x="79.9" y="65.6">R2</text>
<text x="107.6" y="65.6">SN74LVC1G17DCK</text>
<text x="114.3" y="63.1">U3A</text>
<text x="132.6" y="61.8">D</text>
<text x="137.7" y="61.8">GND</text>
<text x="243.8" y="63.1">Q3A</text>
<text x="243.8" y="65.6">SIL2308</text>
<text x="30.5" y="72">SMD_5.2x5.2mm_h2.5mm</text>
<text x="50.5" y="69.4">SW1</text>
<text x="68.6" y="66.9">C1</text>
<text x="68.6" y="69.4">1.0uF</text>
<text x="78.8" y="68.2">200k</text>
<text x="127.9" y="69.4">SN74LVC1G175DCK</text>
<text x="135.8" y="66.9">U4</text>
<text x="144" y="66.9">GND</text>
<text x="228.5" y="70.7">R9</text>
<text x="95.3" y="75.2">C2</text>
<text x="95.3" y="77.7">47uF</text>
<text x="228.6" y="73.3">1k</text>
<text x="238" y="77.1">GND</text>
<text x="56.4" y="80.9">GND</text>
<text x="62.7" y="80.9">GND</text>
<text x="77.7" y="83.4">BAS16J</text>
<text x="79.9" y="80.9">D1</text>
<text x="109.2" y="78.3">R5</text>
<text x="109.2" y="80.9">100</text>
<text x="115.5" y="83.4">R6</text>
<text x="89.4" y="88.5">GND</text>
<text x="95.3" y="88.5">BSS138</text>
<text x="100.1" y="86">Q1</text>
<text x="115.6" y="86">1k</text>
<text x="124.5" y="93.6">R7</text>
<text x="104.6" y="99.9">GND</text>
<text x="124.5" y="96.1">10k</text>
<text x="119.9" y="103.7">GND</text>
<text x="23.8" y="125.3">VIN</text>
<text x="35.6" y="125.3">VOUT</text>
<text x="80.9" y="125.3">VIN</text>
<text x="85.2" y="125.3">VOUT</text>
<text x="119.5" y="122.8">USB_C_Receptacle</text>
<text x="127.1" y="120.2">J1</text>
<text x="143.2" y="122.8">VIN</text>
<text x="155" y="122.8">VOUT</text>
<text x="165.2" y="122.8">USB_C_Receptacle</text>
<text x="172.8" y="120.2">J2</text>
<text x="213" y="125.3">VIN</text>
<text x="229.5" y="125.3">VIN</text>
<text x="132.3" y="127.9">VBUS</text>
<text x="164.8" y="127.9">VBUS</text>
<text x="199" y="129.1">VIN</text>
<text x="247.3" y="129.1">VIN</text>
<text x="27.9" y="134.2">JP1</text>
<text x="40.6" y="134.2">JP2</text>
<text x="96.5" y="135.5">J3</text>
<text x="134.4" y="136.8">D+</text>
<text x="164.8" y="136.8">D+</text>
<text x="204.5" y="134.2">C3</text>
<text x="204.5" y="136.8">1.0uF</text>
<text x="215.5" y="136.4" transform="rotate(-90 215.5 136.4)">VCC</text>
<text x="217.2" y="136.8">U2B</text>
<text x="232" y="136.4" transform="rotate(-90 232 136.4)">VCC</text>
<text x="233.7" y="136.8">U3B</text>
<text x="252.7" y="134.2">C4</text>
<text x="252.7" y="136.8">0.1uF</text>
<text x="27.9" y="141.8">R3</text>
<text x="40.6" y="141.8">R4</text>
<text x="96.5" y="138">Conn_01x06</text>
<text x="134.4" y="139.3">D-</text>
<text x="164.8" y="139.3">D-</text>
<text x="215.5" y="141.7" transform="rotate(-90 215.5 141.7)">GND</text>
<text x="232" y="141.7" transform="rotate(-90 232 141.7)">GND</text>
<text x="27.9" y="144.4">10k</text>
<text x="40.6" y="144.4">10k</text>
<text x="85.6" y="148.2">GND</text>
<text x="133.5" y="145.6">CC1</text>
<text x="133.5" y="148.2">CC2</text>
<text x="164.8" y="145.6">CC1</text>
<text x="164.8" y="148.2">CC2</text>
<text x="198.6" y="146.9">GND</text>
<text x="246.9" y="146.9">GND</text>
<text x="29.2" y="152.3">D2</text>
<text x="29.2" y="154.9">Red</text>
<text x="41.9" y="152.3">D3</text>
<text x="41.9" y="154.9">Red</text>
<text x="121.5" y="150.1" transform="rotate(-90 121.5 150.1)">SHIELD</text>
<text x="129.1" y="150.1" transform="rotate(-90 129.1 150.1)">GND</text>
<text x="139.2" y="155.8">5.1k</text>
<text x="139.6" y="153.3">R11</text>
<text x="152.4" y="155.8">5.1k</text>
<text x="152.4" y="153.3">R12</text>
<text x="174.9" y="150.1" transform="rotate(-90 174.9 150.1)">GND</text>
<text x="182.5" y="150.1" transform="rotate(-90 182.5 150.1)">SHIELD</text>
<text x="212.6" y="150.7">GND</text>
<text x="229.1" y="150.7">GND</text>
<text x="23.4" y="160.9">GND</text>
<text x="36.1" y="160.9">GND</text>
<text x="118.6" y="162.2">GND</text>
<text x="126.2" y="162.2">GND</text>
<text x="144" y="163.4">GNDGND</text>
<text x="172" y="162.2">GND</text>
<text x="179.6" y="162.2">GND</text>
</g>
<g font-size="1.8" fill="#a90000">
<text x="128" y="33.7" transform="rotate(-90 128 33.7)">3</text>
<text x="122.5" y="36.6">1</text>
<text x="128" y="41.3" transform="rotate(-90 128 41.3)">2</text>
<text x="88.2" y="48">2</text>
<text x="97.1" y="48">4</text>
<text x="235.5" y="53.1">2</text>
<text x="243.1" y="53.1">4</text>
<text x="130.1" y="58.2">1</text>
<text x="130.1" y="55.6">6</text>
<text x="142.8" y="58.2">4</text>
<text x="142.8" y="55.6">5</text>
<text x="239.8" y="59.1" transform="rotate(-90 239.8 59.1)">3</text>
<text x="130.1" y="60.7">3</text>
<text x="142.8" y="60.7">2</text>
<text x="234.2" y="65.8">1</text>
<text x="239.8" y="62.9" transform="rotate(-90 239.8 62.9)">6</text>
<text x="111.1" y="70.9">2</text>
<text x="119.9" y="70.9">4</text>
<text x="239.8" y="70.6" transform="rotate(-90 239.8 70.6)">5</text>
<text x="106.4" y="85.8" transform="rotate(-90 106.4 85.8)">3</text>
<text x="111.1" y="88.6">1</text>
<text x="106.4" y="93.4" transform="rotate(-90 106.4 93.4)">2</text>
<text x="90.1" y="129.3">1</text>
<text x="90.1" y="131.8">2</text>
<text x="138.4" y="126.7">VBUS</text>
<text x="158.7" y="126.7">VBUS</text>
<text x="214.4" y="131.5" transform="rotate(-90 214.4 131.5)">5</text>
<text x="230.9" y="131.5" transform="rotate(-90 230.9 131.5)">5</text>
<text x="90.1" y="134.4">3</text>
<text x="90.1" y="136.9">4</text>
<text x="139.7" y="135.6">A6</text>
<text x="160" y="135.6">A6</text>
<text x="90.1" y="139.4">5</text>
<text x="90.1" y="142">6</text>
<text x="139.7" y="138.2">A7</text>
<text x="160" y="138.2">A7</text>
<text x="139.6" y="147.1">B5</text>
<text x="139.7" y="144.5">A5</text>
<text x="159.9" y="147.1">B5</text>
<text x="160" y="144.5">A5</text>
<text x="214.4" y="144.2" transform="rotate(-90 214.4 144.2)">3</text>
<text x="230.9" y="144.2" transform="rotate(-90 230.9 144.2)">3</text>
<text x="120.4" y="154.4" transform="rotate(-90 120.4 154.4)">S</text>
<text x="128" y="155.7" transform="rotate(-90 128 155.7)">GND</text>
<text x="173.7" y="155.7" transform="rotate(-90 173.7 155.7)">GND</text>
<text x="181.4" y="154.4" transform="rotate(-90 181.4 154.4)">S</text>
</g>
<g font-size="1.8" fill="#840084">
<text x="132.1" y="39">0.2A</text>
<text x="132.1" y="41.5">50V</text>
<text x="238.8" y="47.9">4A</text>
<text x="238.2" y="50.4">20V</text>
<text x="68.6" y="72">16V</text>
<text x="243.8" y="68.2">4A</text>
<text x="243.8" y="70.7">20V</text>
<text x="68.6" y="74.5">10%</text>
<text x="95.3" y="80.2">10V</text>
<text x="95.3" y="82.8">10%</text>
<text x="78.8" y="86">100V</text>
<text x="98.5" y="91">0.2A</text>
<text x="99.1" y="93.6">50V</text>
<text x="204.5" y="139.3">16V</text>
<text x="204.5" y="141.8">10%</text>
<text x="252.7" y="139.3">100V</text>
<text x="252.7" y="141.8">10%</text>
</g>
<g font-size="1.8" fill="#0000c2">
<text x="118.1" y="166.1">Max</text>
<text x="122.9" y="166.1">input</text>
<text x="128.9" y="166.1">voltage:</text>
<text x="137.5" y="166.1">5.5V</text>
<text x="163.8" y="166.1">Max</text>
<text x="168.6" y="166.1">load</text>
<text x="173.9" y="166.1">current:</text>
<text x="182.5" y="166.1">2.0A</text>
</g>
<g font-size="1.4" fill="#0000c2">
<text x="139.7" y="26.7">Open-Drain</text>
<text x="139.7" y="28.3">connect</text>
<text x="139.7" y="29.9">PUSH</text>
<text x="144.8" y="29.9">will</text>
<text x="146.6" y="28.3">to</text>
<text x="148.4" y="29.9">be</text>
<text x="149.1" y="28.3">INPUT_PULLUP.</text>
<text x="149.6" y="26.7">output:</text>
<text x="151.1" y="29.9">low</text>
<text x="154.6" y="29.9">when</text>
<text x="159.4" y="29.9">the</text>
<text x="139.7" y="31.5">button</text>
<text x="145.5" y="31.5">is</text>
<text x="147.8" y="31.5">being</text>
<text x="152.9" y="31.5">pushed.</text>
<text x="132.1" y="88">Input:</text>
<text x="132.1" y="89.6">drive</text>
<text x="136.7" y="89.6">OFF</text>
<text x="140.5" y="89.6">high</text>
<text x="144.7" y="89.6">to</text>
<text x="132.1" y="91.2">turn</text>
<text x="136.1" y="91.2">the</text>
<text x="139.5" y="91.2">power</text>
<text x="144.8" y="91.2">off.</text>
<text x="41.9" y="127.3">Open</text>
<text x="41.9" y="129">to</text>
<text x="41.9" y="130.6">LEDs.</text>
<text x="44.4" y="129">disable</text>
<text x="46.6" y="127.3">jumpers</text>
<text x="61" y="142.6">Connect</text>
<text x="68" y="142.6">an</text>
<text x="70.8" y="142.6">external</text>
<text x="77.9" y="142.6">momentary</text>
<text x="61" y="144.2">push</text>
<text x="61" y="145.8">and</text>
<text x="64.7" y="145.8">GND if</text>
<text x="65.5" y="144.2">switch</text>
<text x="70.8" y="145.8">desired.</text>
<text x="71.2" y="144.2">between</text>
<text x="78.2" y="144.2">BTN</text>
</g>
</svg>
